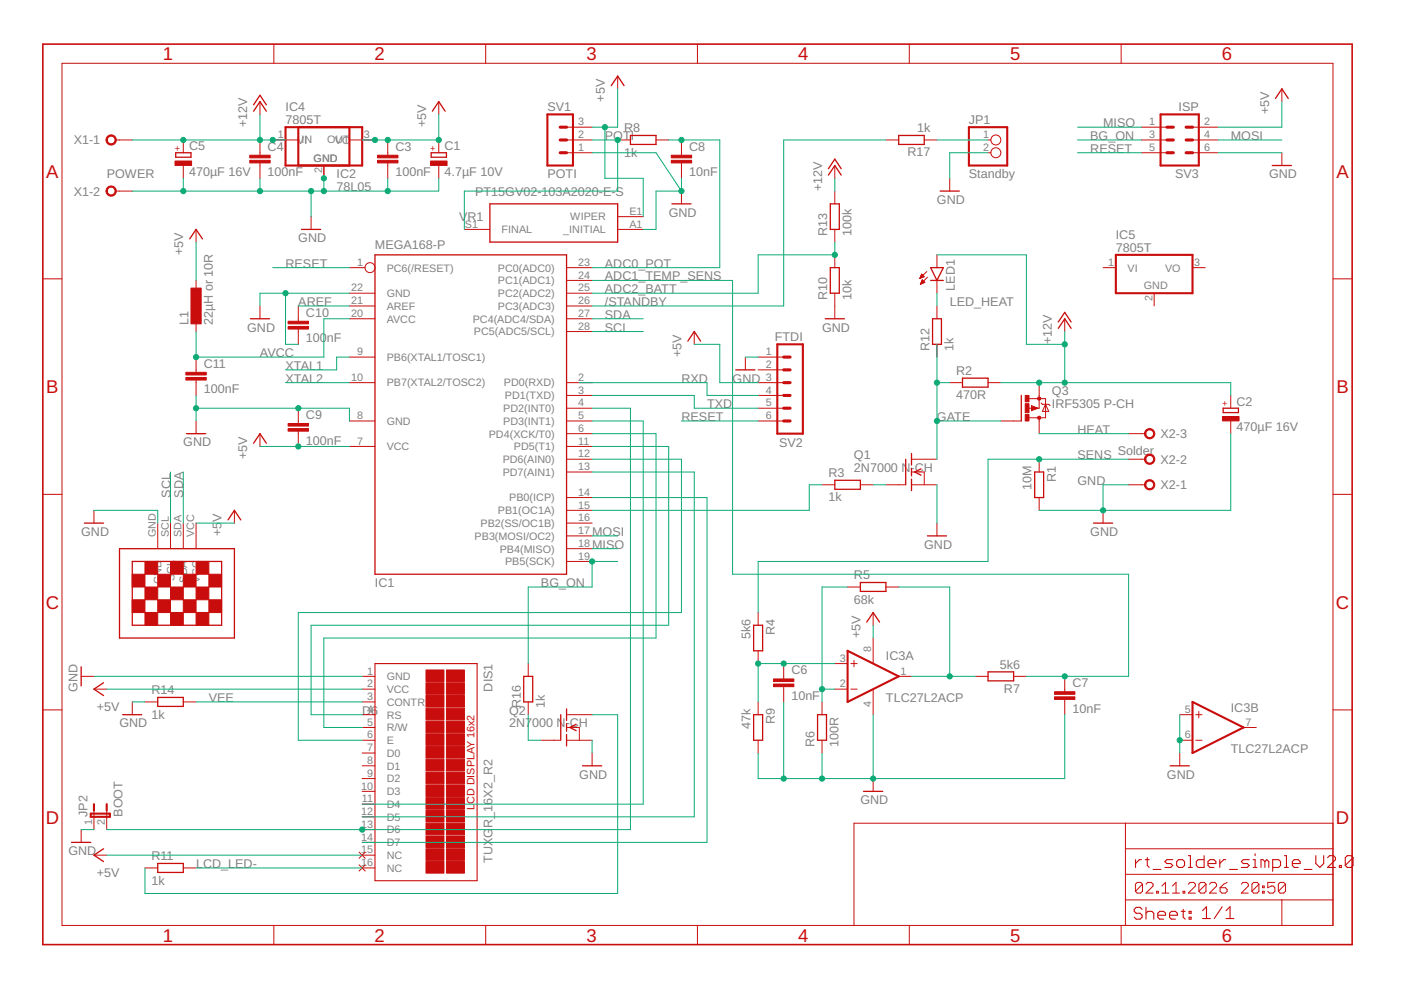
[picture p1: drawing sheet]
<svg xmlns="http://www.w3.org/2000/svg" width="297mm" height="210mm" viewBox="0 0 297 210" stroke-linecap="round" stroke-linejoin="round" font-family="sans-serif">
<g fill="none" stroke="#c90d0c" stroke-width=".28">
<path d="M129.6 18.2l1.4-2.1 1.3 2.1M37.3 32.4h3.2v.9h-3.2zM53.8 23.6l1.3-2.1 1.4 2.1M53.8 22.2l1.3-2 1.4 2M91.4 32.4h3.3v.9h-3.3zM91.7 23.6l1.3-2.1 1.4 2.1M133.7 28.7h5.4v1.9h-5.4zM175.6 37.1l1.4-2 1.4 2M175.6 35.8l1.4-2.1 1.4 2.1M190.5 28.7h5.5v1.9h-5.5zM269.7 35.1h4.1M270.4 20.9l1.4-2.1 1.3 2.1"/>
<path d="M40.2 50.7l1.4-2.1 1.3 2.1M63.9 48.6h4.1M79.5 54h40.6v67.8h-40.6zM103.9 43.2h27.1v8.1h-27.1zM142.5 43.2h4M176 43.2h1.9v5.4h-1.9zM176 56.7h1.9v5.5h-1.9zM197.3 56.7h2.7l-1.4 2.8zM197.3 59.5h2.7M199.3 40.5h4.1M53.1 67.6h4M145.8 72.3l1.4-2 1.3 2"/>
<path d="M156 78.4h4.1M175 67.6h4M197.7 67.6h1.9v5.4h-1.9zM224.4 69.6l1.3-2 1.4 2M224.4 68.3l1.3-2.1 1.4 2.1M39.5 91.9h4.1M53.8 94l1.3-2.1 1.4 2.1M192 97.4v5.4M193.3 96.2v2.4M193.3 99.3v1.6M195.3 99.4l-1.4 .7 1.4 .7M204.1 80.2h5.4v1.9h-5.4z"/>
<path d="M216.5 83.8v5.5M259.3 86.6h3.3v.9h-3.3zM17.9 110.9h4M25.3 116.3h24.4v19h-24.4zM28 119h19v13.6h-19zM48.3 110.2l1.4-2 1.4 2M177 101.8h5.4v1.9h-5.4zM193.3 101.6v2.4M196.6 113.6h4.1M219.4 100.1h1.9v5.4h-1.9zM231.8 110.9h4.1M159.8 132.6h1.9v5.4h-1.9z"/>
<path d="M182.4 123.5h5.4v1.9h-5.4zM183.8 131.9l1.3-2 1.4 2M17.2 141.4v4M21.9 144.8l-2 1.3 2 1.4M26 151.5h4.1M33.4 147.9h5.5v1.9h-5.5zM111 143.4h1.9v5.4h-1.9zM118.9 151.5v5.5M120.1 150.3v2.5M120.1 153.4v1.6M120.1 155.7v2.5M122.2 153.6l-1.4 .6 1.4 .7"/>
<path d="M159.8 151.5h1.9v5.5h-1.9zM173.3 151.5h1.9v5.5h-1.9zM209.5 142.5h5.4v1.9h-5.4zM15.2 178.6h4M21.9 180l-2 1.3 2 1.4M123.5 162.4h4.1M183.1 167.8h4.1M248.1 162.4h4.1M33.4 183.1h5.5v1.9h-5.5z"/>
</g>
<g fill="none" stroke="#c90d0c" stroke-width=".21">
<path d="M13.1 13.4h269.5v182.8h-269.5zM58.1 9.4v4M103 9.4v4M131 16.1v2.7M147.9 9.4v4M192.8 9.4v4M237.7 9.4v4M271.8 18.8v2.7M24.5 29.7h3.5M38.9 29.7v2.7M38.9 35.1v2.7M55.1 21.5v2.8"/>
<path d="M55.1 29.7v3.2M55.1 34.5v3.3M57.8 29.7h5.4M68.7 35.1v2.7M74.1 29.7h5.4M82.2 29.7v3.2M82.2 34.5v3.3M93 21.5v2.8M93 29.7v2.7M93 35.1v2.7M120.1 29.7h5.4M120.1 32.4h5.4"/>
<path d="M120.1 27h5.4M131 29.7h2.7M139.1 29.7h2.7M144.5 29.7v3.2M144.5 34.5v3.3M177 35.1v2.7M187.8 29.7h2.7M196 29.7h2.6M201.4 37.8v2.7M209.5 29.7h.6M209.5 32.4h.6M242 29.7h5.4"/>
<path d="M242 32.4h5.4M242 27h5.4M252.8 29.7h5.4M252.8 32.4h5.4M252.8 27h5.4M271.8 32.4v2.7M9.1 59.1h4M24.5 40.5h3.5M41.6 48.6v2.7M41.6 59.5v2.7M66 45.9v2.7M74.1 56.7h3.3"/>
<path d="M98.4 48.6h5.5M120.1 59.5h5.4M120.1 56.7h5.4M131 48.6h5.4M131 45.9h5.4M144.5 40.5v2.7M177 40.5v2.7M177 48.6v2.7M177 54v2.7M195 59h.2M195.1 58.8h.4M195.2 58.7h.6"/>
<path d="M195.2 58.6h.7M195.3 58.4h.4M195.3 59.9h.7M195.3 58.3h.3M195.4 58.2h.1M195.4 59.8h.6M195.4 58.1l.6 .6-1 .4zM195.4 59.6h.5M195.5 59.5h.2M195.5 59.3l.6 .6-1 .4zM195.5 59.4h.1M196.5 57.6l-1.5 1.5"/>
<path d="M196.6 58.8l-1.5 1.5M198.6 54v2.7M198.6 59.5v2.7M233.9 56.7h2.7M252.8 56.7h2.7M282.6 59.1h4.1M41.6 67.6v2.7M41.6 75.7v3.3M55.1 64.9v2.7M63.2 64.9v3.2M63.2 69.7v3.3M74.1 75.7h5.4"/>
<path d="M74.1 62.2h5.4M74.1 64.9h5.4M74.1 67.6h5.4M120.1 62.2h5.4M120.1 64.9h5.4M120.1 67.6h5.4M120.1 70.3h5.4M147.2 70.3v2.7M158 75.7v2.7M160.7 75.7h5.5M160.7 78.4h5.5M177 62.2v5.4"/>
<path d="M195.2 60.2h.2M195.2 60h.5M198.6 64.9v2.7M198.6 73v2.7M225.7 67.6v2.7M244.7 62.2v2.7M41.6 80.6v3.2M41.6 89.3v2.6M55.1 91.9v2.8M63.2 86.6v3.2M63.2 91.4v3.3M74.1 81.1h5.4"/>
<path d="M74.1 89.3h5.4M74.1 94.7h5.4M120.1 81.1h5.4M120.1 89.3h5.4M120.1 94.7h5.4M120.1 97.4h5.4M120.1 91.9h5.4M120.1 86.6h5.4M120.1 83.8h5.4M160.7 81.1h5.5M160.7 89.3h5.5M160.7 86.6h5.5"/>
<path d="M160.7 83.8h5.5M193.3 97.4h5.3M201.4 81.1h2.7M209.5 81.1h2.7M212.2 89.3h4.3M217.9 86.6h.9M218.2 84.5h3.5v4.1h-3.5M218.7 86l1.3 .6-1.3 .5zM220.3 81.1v5.5h-.3M220.3 88.6v3.3M220.3 97.4v2.7M220.7 85.4l.3 .3h1.4l.2 .3"/>
<path d="M221.7 85.7l.7 1.5h-1.4zM239.3 97.4h3.5M239.3 91.9h3.5M260.9 83.8v2.8M260.9 89.3v2.6M9.1 104.8h4M19.9 108.2v2.7M33.4 110.9v5.4M36.2 110.9v5.4M38.9 110.9v5.4M41.6 110.9v5.4M49.7 108.2v2.7"/>
<path d="M120.1 119h5.4M120.1 116.3h5.4M120.1 113.6h5.4M120.1 110.9h5.4M120.1 108.2h5.4M120.1 105.5h5.4M120.1 100.1h5.4M174.3 102.8h2.7M182.4 102.8h2.7M187.8 102.8h4.1M193.3 100.1h2.7v2.7M193.3 102.8h5.3"/>
<path d="M198.6 110.9v2.7M220.3 105.5v2.7M233.9 108.2v2.7M239.3 102.8h3.5M282.6 104.8h4.1M160.7 129.9v2.7M160.7 138v2.7M179.7 124.5h2.7M185.1 129.9v2.7M185.1 135.3v5.4M187.8 124.5h2.7M9.1 150.5h4"/>
<path d="M17.2 143.4h2.7M19.9 146.1h2.7M28 148.8v2.7M30.7 148.8h2.7M38.9 148.8h2.7M76.8 146.1h2.7M76.8 143.4h2.7M76.8 151.5h2.7M76.8 157h2.7M76.8 154.2h2.7M76.8 148.8h2.7M76.8 159.7h2.7"/>
<path d="M112 140.7v2.7M112 148.8v2.7M114.7 157h4.1M120.1 151.5h5.4M120.1 157h5.4M120.1 154.2h2.7v2.8M125.5 159.7v2.7M160.7 148.8v2.7M160.7 157v2.7M166.2 140.7v3.3M166.2 145.6v3.2M174.3 148.8v2.7"/>
<path d="M174.3 157v2.7M177 140.7h2.7M177 146.1h2.7M180.4 140.7h1.3M180.4 146.1h1.3M181.1 140v1.4M185.1 146.1v5.4M190.5 143.4h2.8M206.8 143.4h2.7M214.9 143.4h2.7M225.7 143.4v3.3M225.7 148.3v3.2"/>
<path d="M250.1 151.5h2.7M250.1 157h2.7M250.1 159.7v2.7M253.5 151.5h1.3M253.5 157h1.3M254.2 150.9v1.3M263.7 154.2h2.7M282.6 150.5h4.1M17.2 175.9v2.7M19.9 171.9v4M22.6 171.9v4M76.8 162.4h2.7"/>
<path d="M76.8 165.1h2.7M76.8 167.8h2.7M76.8 170.5h2.7M76.8 173.2h2.7M76.8 175.9h2.7M76.8 178.6h2.7M185.1 165.1v2.7M238.6 174.5v21.7M238.6 180h44M282.6 174.5h-101.5v21.7M19.9 181.3h2.7M30.7 184h2.7"/>
<path d="M38.9 184h2.7M58.1 196.2v4.1M76.1 180.7l1.3 1.3M76.1 183.4l1.3 1.3M76.8 181.3h2.7M76.8 184h2.7M77.4 180.7l-1.3 1.3M77.4 183.4l-1.3 1.3M103 196.2v4.1M147.9 196.2v4.1M192.8 196.2v4.1M237.7 196.2v4.1"/>
<path d="M238.6 190.8h44M238.6 185.4h44M242.2 187.5l-.3-.4h-.8l-.4 .4v1.5M242.2 187.5v1.5l-.3 .4h-.8l-.4-.4M242.2 187.5l-1.5 1.5M243 187.5l.4-.4h.7l.4 .4v.4l-1.5 1.5h1.5M245.2 189h.4v.4h-.4zM246.3 189.4h1.5M246.3 187.9l.8-.8v2.3M248.6 189.4h1.5M248.6 187.9l.7-.8v2.3M250.8 189h.4v.4h-.4z"/>
<path d="M251.9 187.5l.4-.4h.8l.3 .4v.4l-1.5 1.5h1.5M255.7 187.5l-.4-.4h-.7l-.4 .4v1.5M255.7 187.5v1.5l-.4 .4h-.7l-.4-.4M255.7 187.5l-1.5 1.5M256.4 187.5l.4-.4h.8l.3 .4v.4l-1.5 1.5h1.5M258.7 188.2h1.1l.4 .4v.4l-.4 .4h-.7l-.4-.4zM260.2 187.1l-.8 .4-.7 .7M263.2 187.5l.3-.4h.8l.4 .4v.4l-1.5 1.5h1.5M266.9 187.5l-.3-.4h-.8l-.4 .4v1.5M266.9 187.5v1.5l-.3 .4h-.8l-.4-.4M266.9 187.5l-1.5 1.5M267.7 189h.3v.4h-.3z"/>
<path d="M267.7 187.9h.3v.3h-.3zM270.3 187.1h-1.5v1.1l.7-.3h.4l.4 .3v.8l-.4 .4h-.7l-.4-.4M271.8 190.8v5.4M272.5 187.5l-.3-.4h-.8l-.4 .4v1.5M272.5 187.5v1.5l-.3 .4h-.8l-.4-.4M272.5 187.5l-1.5 1.5"/>
<circle cx="211.1" cy="29.7" r="1.06"/>
<circle cx="211.1" cy="32.4" r="1.06"/>
<circle cx="78.4" cy="56.7" r="1.06"/>
</g>
<g fill="none" stroke="#c90d0c" stroke-width=".44">
<path d="M60.5 27h16.3v8.1h-16.3zM63.2 27v8.1M74.1 27v8.1M116.1 24.3h5.4v10.8h-5.4zM205.4 27h8.2v8.1h-8.2zM246.1 24.3h8.1v10.8h-8.1zM236.6 54h16.2v8.2h-16.2zM164.8 73h5.4v18.9h-5.4zM179.7 138l10.8 5.4-10.8 5.4zM252.8 148.8l10.9 5.4-10.9 5.5zM19.2 172.5h4.1v.7h-4.1zM19.9 170.5v1.4"/>
<path d="M22.6 170.5v1.4"/>
</g>
<g fill="#c90d0c" stroke="#c90d0c" stroke-width=".21">
<path d="M259.2 88.3h3.5v.9h-3.5z"/>
<path d="M80.1 34h4.3v.5h-4.3z"/>
<path d="M80.1 32.9h4.3v.6h-4.3z"/>
<path d="M53 34h4.3v.5h-4.3z"/>
<path d="M53 32.9h4.3v.6h-4.3z"/>
<path d="M37.1 34.1h3.5v1h-3.5z"/>
<path d="M164 145h4.3v.6h-4.3z"/>
<path d="M164 144h4.3v.5h-4.3z"/>
<path d="M223.6 147.7h4.3v.6h-4.3z"/>
<path d="M223.6 146.7h4.3v.5h-4.3z"/>
<path d="M142.3 34h4.3v.5h-4.3z"/>
<path d="M142.3 32.9h4.3v.6h-4.3z"/>
<path d="M61.1 90.9h4.3v.5h-4.3z"/>
<path d="M61.1 89.8h4.3v.5h-4.3z"/>
<path d="M61.1 69.2h4.3v.6h-4.3z"/>
<path d="M61.1 68.1h4.3v.6h-4.3z"/>
<path d="M39.4 80h4.3v.6h-4.3z"/>
<path d="M39.4 79h4.3v.5h-4.3z"/>
<path d="M217.4 83.8h.8v1.4h-.8z"/>
<path d="M217.4 87.9h.8v1.4h-.8z"/>
<path d="M217.4 85.6h.8v1.9h-.8z"/>
<path d="M91.3 34.1h3.5v1h-3.5z"/>
<path d="M40.5 61.1h2.2v7.6h-2.2z"/>
<path d="M94.7 142h3.8v2.5h-3.8z"/>
<path d="M90.3 142h3.8v2.5h-3.8z"/>
<path d="M94.7 144.8h3.8v2.4h-3.8z"/>
<path d="M90.3 144.8h3.8v2.4h-3.8z"/>
<path d="M94.7 147.5h3.8v2.4h-3.8z"/>
<path d="M90.3 147.5h3.8v2.4h-3.8z"/>
<path d="M94.7 150.2h3.8v2.4h-3.8z"/>
<path d="M90.3 150.2h3.8v2.4h-3.8z"/>
<path d="M94.7 152.9h3.8v2.4h-3.8z"/>
<path d="M90.3 152.9h3.8v2.4h-3.8z"/>
<path d="M94.7 155.6h3.8v2.4h-3.8z"/>
<path d="M90.3 155.6h3.8v2.4h-3.8z"/>
<path d="M94.7 158.3h3.8v2.4h-3.8z"/>
<path d="M90.3 158.3h3.8v2.4h-3.8z"/>
<path d="M94.7 161h3.8v2.4h-3.8z"/>
<path d="M90.3 161h3.8v2.4h-3.8z"/>
<path d="M94.7 163.7h3.8v2.5h-3.8z"/>
<path d="M90.3 163.7h3.8v2.5h-3.8z"/>
<path d="M94.7 166.4h3.8v2.5h-3.8z"/>
<path d="M90.3 166.4h3.8v2.5h-3.8z"/>
<path d="M94.7 169.1h3.8v2.5h-3.8z"/>
<path d="M90.3 169.1h3.8v2.5h-3.8z"/>
<path d="M94.7 171.8h3.8v2.5h-3.8z"/>
<path d="M90.3 171.8h3.8v2.5h-3.8z"/>
<path d="M94.7 174.5h3.8v2.5h-3.8z"/>
<path d="M90.3 174.5h3.8v2.5h-3.8z"/>
<path d="M94.7 177.2h3.8v2.5h-3.8z"/>
<path d="M90.3 177.2h3.8v2.5h-3.8z"/>
<path d="M94.7 180h3.8v2.4h-3.8z"/>
<path d="M90.3 180h3.8v2.4h-3.8z"/>
<path d="M94.7 182.7h3.8v2.4h-3.8z"/>
<path d="M90.3 182.7h3.8v2.4h-3.8z"/>
<path d="M38.9 127.2h2.7v2.7h-2.7z"/>
<path d="M41.6 124.5h2.7v2.7h-2.7z"/>
<path d="M44.3 121.8h2.7v2.7h-2.7z"/>
<path d="M36.2 129.9h2.7v2.7h-2.7z"/>
<path d="M38.9 121.8h2.7v2.7h-2.7z"/>
<path d="M33.4 121.8h2.8v2.7h-2.8z"/>
<path d="M28 121.8h2.7v2.7h-2.7z"/>
<path d="M30.7 124.5h2.7v2.7h-2.7z"/>
<path d="M36.2 124.5h2.7v2.7h-2.7z"/>
<path d="M28 127.2h2.7v2.7h-2.7z"/>
<path d="M33.4 127.2h2.8v2.7h-2.8z"/>
<path d="M44.3 127.2h2.7v2.7h-2.7z"/>
<path d="M30.7 129.9h2.7v2.7h-2.7z"/>
<path d="M41.6 129.9h2.7v2.7h-2.7z"/>
<path d="M30.7 119h2.7v2.8h-2.7z"/>
<path d="M36.2 119h2.7v2.8h-2.7z"/>
<path d="M41.6 119h2.7v2.8h-2.7z"/>
</g>
<g fill="#c90d0c" stroke="#c90d0c" stroke-width=".21">
<path d="M22.9 28.9a1.09 1.09 0 0 1 1.6 .3 1.09 1.09 0 0 1-.7 1.5 1.09 1.09 0 0 1-1.3-1h.3a.83 .83 0 0 1 1.2-.7 .83 .83 0 0 1 .1 1.4 .83 .83 0 0 1-1.3-.5v-.2h-.3z" fill-rule="evenodd"/>
<path d="M22.9 39.7a1.09 1.09 0 0 1 1.6 .3 1.09 1.09 0 0 1-.7 1.6 1.09 1.09 0 0 1-1.3-1.1h.3a.83 .83 0 0 1 1.2-.7 .83 .83 0 0 1 .1 1.4 .83 .83 0 0 1-1.3-.5v-.2h-.3z" fill-rule="evenodd"/>
<path d="M243 102a1.09 1.09 0 0 1 1.7 .3 1.09 1.09 0 0 1-.7 1.6 1.09 1.09 0 0 1-1.3-1.1h.2a.82 .82 0 0 1 1.2-.8 .82 .82 0 0 1 .2 1.4 .82 .82 0 0 1-1.3-.4l-.1-.2h-.2z" fill-rule="evenodd"/>
<path d="M243 96.5a1.09 1.09 0 0 1 1.7 .4 1.09 1.09 0 0 1-.7 1.5 1.09 1.09 0 0 1-1.3-1h.2a.82 .82 0 0 1 1.2-.8 .82 .82 0 0 1 .2 1.3 .82 .82 0 0 1-1.3-.3l-.1-.2h-.2z" fill-rule="evenodd"/>
<path d="M243 91.1a1.09 1.09 0 0 1 1.7 .4 1.09 1.09 0 0 1-.7 1.5 1.09 1.09 0 0 1-1.3-1.1h.2a.82 .82 0 0 1 1.2-.7 .82 .82 0 0 1 .2 1.3 .82 .82 0 0 1-1.3-.3l-.1-.3h-.2z" fill-rule="evenodd"/>
<circle cx="220.3" cy="88.6" r=".35"/>
<circle cx="220.3" cy="84.5" r=".35"/>
</g>
<g fill="none" stroke="#c90d0c" stroke-width=".66">
<path d="M118.8 27h1.3M118.8 29.7h1.3M118.8 32.4h1.3M247.4 27h1.4M247.4 29.7h1.4M247.4 32.4h1.4M251.5 27h1.3M251.5 29.7h1.3M251.5 32.4h1.3M166.2 78.4h1.3M166.2 75.7h1.3M166.2 81.1h1.3"/>
<path d="M166.2 86.6h1.3M166.2 83.8h1.3M166.2 89.3h1.3"/>
</g>
<path d="M9.1 9.4h277.6v190.9h-277.6zM218.8 86.3l1 .3-1 .2v-.2h.3" fill="none" stroke="#c90d0c" stroke-width=".34"/>
<g fill="none" stroke="#c90d0c" stroke-width=".23">
<path d="M79.5 140.7h21.7v46h-21.7zM240.7 182.3v1.6M242 182.3h-.4l-.9 .8M242.1 192.8l-.4-.4h-.8l-.4 .4v.4l.4 .4h.8l.4 .5v.4l-.4 .4h-.8l-.4-.4M242.8 182.3h.8M243 192.4v2.5M243 193.6l.4-.4h.8l.4 .4v1.3M243.2 181.8v1.7l.4 .4M244.5 184.3h1.6M245.5 194.1h1.6v-.5l-.4-.4h-.8l-.4 .4v.9l.4 .4h.8M248 194.1h1.6v-.5l-.4-.4h-.8l-.4 .4v.9l.4 .4h.8M248.6 182.3h-1.2l-.4 .4 .4 .4h.8l.4 .4-.4 .4h-1.2"/>
<path d="M249.5 182.7l.4-.4h.8l.4 .4v.8l-.4 .4h-.8l-.4-.4zM250.4 193.2h.9M250.9 192.8v1.7l.4 .4M252 183.9h.8M252 181.4h.4v2.5M252.1 193.2h.4v.4h-.4zM252.1 194.5h.4v.4h-.4zM255 193.1l.8-.8v2.5M255 194.8h1.6M255.3 181.4v2.5h-1.3l-.4-.4v-.8l.4-.4h1.3M256.1 183.1h1.7v-.4l-.4-.4h-.9l-.4 .4v.8l.4 .4h.9M258.6 182.3v1.6"/>
<path d="M259.1 192.3l-1.6 2.5M259.9 182.3h-.5l-.8 .8M259.9 194.8h1.7M259.9 193.1l.9-.8v2.5M260.7 184.3h1.7M264.9 182.3h-1.3l-.4 .4 .4 .4h.8l.5 .4-.5 .4h-1.2M265.7 182.3h.4v1.6M265.7 183.9h.8M266.1 181v.4M268.2 182.7l-.4-.4h-.4v1.6M268.2 182.7v1.2M268.2 182.7l.4-.4 .4 .4v1.2"/>
<path d="M269.8 183.9h1.3l.4-.4v-.8l-.4-.4h-1.3v2.4M272.3 183.9h.9M272.3 181.4h.5v2.5M274 183.1h1.7v-.4l-.4-.4h-.9l-.4 .4v.8l.4 .4h.9M276.5 184.3h1.7M279 181.4v1.7l.8 .8 .8-.8v-1.7M281.5 181.8l.4-.4h.8l.4 .4v.5l-1.6 1.6h1.6M284 183.5h.4v.4h-.4zM286.9 181.8v1.7l-.4 .4h-.9l-.4-.4M286.9 181.8l-.4-.4h-.9l-.4 .4v1.7M286.9 181.8l-1.7 1.7"/>
</g>
<g fill="none" stroke="#0dab76" stroke-width=".21">
<path d="M131 18.8v8.2h-5.5M28 29.7h32.5M38.9 37.8v2.7M55.1 24.3v5.4M55.1 37.8v2.7M68.7 37.8v2.7M82.2 37.8v2.7M93 24.3v5.4h-16.2M93 37.8v2.7h-65M125.5 29.7h5.5v10.8h-32.6v8.1M125.5 32.4h13.6l5.4 8.1M128.2 27v10.8h8.2v8.1"/>
<path d="M141.8 29.7h10.8v27h-27.1M144.5 37.8v2.7M177 37.8v2.7M187.8 29.7h-21.6v35.2h-40.7M198.6 29.7h10.9M209.5 32.4h-8.1v5.4M228.5 29.7h13.5M228.5 32.4h13.5M228.5 27h13.5M258.2 29.7h13.6M258.2 32.4h13.6M271.8 21.5v5.5h-13.6"/>
<path d="M41.6 51.3v8.2M57.8 56.7h16.3M66 40.5v5.4M125.5 59.5h29.8v62.3h84v21.6h-21.7M144.5 40.5h-5.4v8.1h-2.7M177 51.3v2.7h-16.3v8.2h-35.2M198.6 54h19v19h8.1M60.5 62.2v10.8h2.7M63.2 64.9h10.9M74.1 62.2h-19v2.7M74.1 67.6h-5.4v8.1h-27.1v-5.4M74.1 75.7h-2.7v2.7h-10.9"/>
<path d="M125.5 67.6h10.9M125.5 70.3h10.9M147.2 73h5.4v8.1h8.1M158 75.7h2.7M198.6 62.2v2.7M198.6 73v24.4M225.7 70.3v10.8M41.6 86.6h32.5v2.7M41.6 83.8v5.5M55.1 94.7h19M60.5 81.1h13.6M122.8 81.1h27.1v2.7h10.8"/>
<path d="M125.5 94.7h16.3v37.9h-75.8v18.9h10.8M125.5 91.9h13.6v43.4h-70.4v18.9h8.1M125.5 97.4h19v32.5h-81.3v27.1h13.6M125.5 86.6h8.2v89.3h-111.1M125.5 83.8h21.7v2.8h13.5M125.5 89.3h10.9v81.2h-59.6M144.5 89.3h16.2M198.6 81.1h2.8M198.6 89.3h13.6M212.2 81.1h48.7v2.7M220.3 91.9h19M239.3 97.4h-29.8v21.6h-48.8v10.9"/>
<path d="M260.9 91.9v16.3h-40.6M19.9 108.2h13.5v2.7M36.2 100.1v10.8M38.9 100.1v10.8M41.6 110.9h8.1M125.5 105.5h24.4v73.1h-73.1M125.5 100.1h21.7v73.1h-70.4M125.5 116.3h5.5M125.5 113.6h5.5M131 119h-5.5v5.5h-13.5v16.2M174.3 102.8h-2.7v5.4h-46.1M185.1 102.8h2.7"/>
<path d="M198.6 102.8v8.1M239.3 102.8h-5.4v5.4M179.7 124.5h-5.4v24.3M185.1 132.6v2.7M190.5 124.5h10.9v18.9M19.9 143.4h56.9M22.6 146.1h54.2M28 148.8h2.7M41.6 148.8h35.2M112 151.5v5.5h2.7M125.5 157v2.7M125.5 151.5h5.5v37.9h-100.3v-5.4"/>
<path d="M166.2 148.8v16.3M174.3 159.7v5.4M174.3 146.1h2.7M177 140.7h-16.3v8.1M185.1 151.5v13.6M193.3 143.4h13.5M225.7 151.5v13.6h-65v-5.4M250.1 151.5v8.2M17.2 175.9h2.7M22.6 181.3h54.2M41.6 184h35.2"/>
</g>
<g fill="#0dab76" stroke="#0dab76" stroke-width=".21">
<circle cx="55.1" cy="29.7" r=".55"/>
<circle cx="38.9" cy="29.7" r=".55"/>
<circle cx="57.8" cy="29.7" r=".55"/>
<circle cx="225.7" cy="81.1" r=".55"/>
<circle cx="225.7" cy="73" r=".55"/>
<circle cx="220.3" cy="81.1" r=".55"/>
<circle cx="66" cy="40.5" r=".55"/>
<circle cx="38.9" cy="40.5" r=".55"/>
<circle cx="55.1" cy="40.5" r=".55"/>
<circle cx="68.7" cy="40.5" r=".55"/>
<circle cx="82.2" cy="40.5" r=".55"/>
<circle cx="68.7" cy="37.8" r=".55"/>
<circle cx="233.9" cy="108.2" r=".55"/>
<circle cx="185.1" cy="165.1" r=".55"/>
<circle cx="174.3" cy="165.1" r=".55"/>
<circle cx="166.2" cy="165.1" r=".55"/>
<circle cx="144.5" cy="40.5" r=".55"/>
<circle cx="60.5" cy="62.2" r=".55"/>
<circle cx="63.2" cy="86.6" r=".55"/>
<circle cx="41.6" cy="86.6" r=".55"/>
<circle cx="250.1" cy="157" r=".55"/>
<circle cx="82.2" cy="29.7" r=".55"/>
<circle cx="93" cy="29.7" r=".55"/>
<circle cx="79.5" cy="29.7" r=".55"/>
<circle cx="128.2" cy="27" r=".55"/>
<circle cx="63.2" cy="94.7" r=".55"/>
<circle cx="220.3" cy="97.4" r=".55"/>
<circle cx="198.6" cy="89.3" r=".55"/>
<circle cx="198.6" cy="81.1" r=".55"/>
<circle cx="166.2" cy="140.7" r=".55"/>
<circle cx="160.7" cy="140.7" r=".55"/>
<circle cx="174.3" cy="146.1" r=".55"/>
<circle cx="201.4" cy="143.4" r=".55"/>
<circle cx="225.7" cy="143.4" r=".55"/>
<circle cx="131" cy="29.7" r=".55"/>
<circle cx="144.5" cy="29.7" r=".55"/>
<circle cx="41.6" cy="75.7" r=".55"/>
<circle cx="76.8" cy="175.9" r=".55"/>
<circle cx="177" cy="54" r=".55"/>
<circle cx="125.5" cy="119" r=".55"/>
</g>
<g font-size="3.9" fill="#c90d0c">
<text x="34.5" y="12.8">1</text>
<text x="79.4" y="12.8">2</text>
<text x="124.3" y="12.8">3</text>
<text x="169.3" y="12.8">4</text>
<text x="214.2" y="12.8">5</text>
<text x="259.1" y="12.8">6</text>
<text x="9.8" y="37.7">A</text>
<text x="283.4" y="37.7">A</text>
<text x="9.8" y="83.3">B</text>
<text x="283.4" y="83.3">B</text>
<text x="9.7" y="129">C</text>
<text x="283.2" y="129">C</text>
<text x="9.7" y="174.7">D</text>
<text x="283.2" y="174.7">D</text>
<text x="34.5" y="199.6">1</text>
<text x="79.4" y="199.6">2</text>
<text x="124.3" y="199.6">3</text>
<text x="169.3" y="199.6">4</text>
<text x="214.2" y="199.6">5</text>
<text x="259.1" y="199.6">6</text>
</g>
<g font-size="2.7" fill="#808080">
<text x="60.5" y="23.6">IC4</text>
<text x="116.1" y="23.4">SV1</text>
<text x="128.2" y="21.6" transform="rotate(-90 128.2 21.6)">+5V</text>
<text x="249.9" y="23.5">ISP</text>
<text x="52.4" y="27" transform="rotate(-90 52.4 27)">+12V</text>
<text x="60.5" y="26.3">7805T</text>
<text x="90.3" y="27" transform="rotate(-90 90.3 27)">+5V</text>
<text x="128.2" y="29.7">POTI</text>
<text x="132.3" y="28.1">R8</text>
<text x="194.5" y="28.1">1k</text>
<text x="205.4" y="26.3">JP1</text>
<text x="231.2" y="29.7">BG_ON</text>
<text x="233.9" y="27">MISO</text>
<text x="261" y="29.7">MOSI</text>
<text x="269.1" y="24.3" transform="rotate(-90 269.1 24.3)">+5V</text>
<text x="15.6" y="30.6">X1-1</text>
<text x="40.1" y="31.9">C5</text>
<text x="56.7" y="32">C4</text>
<text x="83.8" y="32">C3</text>
<text x="94.3" y="31.9">C1</text>
<text x="132.3" y="33.2">1k</text>
<text x="146.1" y="32">C8</text>
<text x="192.4" y="33.2">R17</text>
<text x="231.2" y="32.4">RESET</text>
<text x="15.6" y="41.5">X1-2</text>
<text x="22.6" y="37.8">POWER</text>
<text x="40.1" y="37.3">470µF 16V</text>
<text x="56.7" y="37.4">100nF</text>
<text x="71.4" y="40.5">78L05</text>
<text x="71.4" y="37.8">IC2</text>
<text x="83.8" y="37.4">100nF</text>
<text x="94.3" y="37.3">4.7µF 10V</text>
<text x="100.7" y="41.5">PT15GV02-103A2020-E-S</text>
<text x="116.1" y="37.8">POTI</text>
<text x="146.1" y="37.4">10nF</text>
<text x="174.3" y="40.5" transform="rotate(-90 174.3 40.5)">+12V</text>
<text x="205.4" y="37.8">Standby</text>
<text x="249.1" y="37.8">SV3</text>
<text x="269.1" y="37.8">GND</text>
<text x="97.3" y="46.9">V</text>
<text x="99.1" y="46.9">R1</text>
<text x="141.8" y="45.9">GND</text>
<text x="198.7" y="43.2">GND</text>
<text x="63.2" y="51.3">GND</text>
<text x="79.5" y="52.7">MEGA168-P</text>
<text x="175.4" y="50" transform="rotate(-90 175.4 50)">R13</text>
<text x="180.5" y="50" transform="rotate(-90 180.5 50)">100k</text>
<text x="236.6" y="53.4">7805T</text>
<text x="236.6" y="50.7">IC5</text>
<text x="38.9" y="54" transform="rotate(-90 38.9 54)">+5V</text>
<text x="60.5" y="56.8">RESET</text>
<text x="128.2" y="59.5">ADC1_TEMP_SENS</text>
<text x="128.2" y="56.8">ADC0_POT</text>
<text x="63.2" y="64.9">AREF</text>
<text x="128.2" y="62.2">ADC2_BATT</text>
<text x="128.2" y="64.9">/STANDBY</text>
<text x="175.4" y="63.5" transform="rotate(-90 175.4 63.5)">R10</text>
<text x="180.5" y="63.5" transform="rotate(-90 180.5 63.5)">10k</text>
<text x="201.4" y="64.9">LED_HEAT</text>
<text x="202.5" y="61.6" transform="rotate(-90 202.5 61.6)">LED1</text>
<text x="40" y="68.9" transform="rotate(-90 40 68.9)">L1</text>
<text x="45.1" y="68.9" transform="rotate(-90 45.1 68.9)">22µH or 10R</text>
<text x="52.4" y="70.3">GND</text>
<text x="64.9" y="67.2">C10</text>
<text x="128.2" y="67.6">SDA</text>
<text x="128.2" y="70.3">SCL</text>
<text x="174.3" y="70.3">GND</text>
<text x="55.1" y="75.7">AVCC</text>
<text x="64.9" y="72.6">100</text>
<text x="69.3" y="72.6">nF</text>
<text x="144.5" y="75.7" transform="rotate(-90 144.5 75.7)">+5V</text>
<text x="164.3" y="72.2">FTDI</text>
<text x="197.1" y="74.4" transform="rotate(-90 197.1 74.4)">R12</text>
<text x="202.2" y="74.4" transform="rotate(-90 202.2 74.4)">1k</text>
<text x="223" y="73" transform="rotate(-90 223 73)">+12V</text>
<text x="43.2" y="83.4">100nF</text>
<text x="43.2" y="78">C11</text>
<text x="60.5" y="78.4">XTAL1</text>
<text x="60.5" y="81.1">XTAL2</text>
<text x="144.5" y="81.1">RXD</text>
<text x="155.3" y="81.1">GND</text>
<text x="202.7" y="79.5">R2</text>
<text x="223" y="83.8">Q3</text>
<text x="64.9" y="88.8">C9</text>
<text x="144.5" y="89.2">RESET</text>
<text x="149.9" y="86.5">TXD</text>
<text x="198.7" y="89.2">GATE</text>
<text x="202.7" y="84.6">470R</text>
<text x="223" y="86.5">IRF5305 P-CH</text>
<text x="262.2" y="86">C2</text>
<text x="38.9" y="94.7">GND</text>
<text x="64.9" y="94.3">100nF</text>
<text x="165.2" y="94.7">SV2</text>
<text x="228.5" y="92">HEAT</text>
<text x="246.1" y="92.9">X2-3</text>
<text x="262.2" y="91.4">470µF 16V</text>
<text x="52.4" y="97.4" transform="rotate(-90 52.4 97.4)">+5V</text>
<text x="175.6" y="101.2">R3</text>
<text x="181.1" y="100.1">2N7000 N-CH</text>
<text x="181.1" y="97.4">Q1</text>
<text x="228.5" y="97.4">SENS</text>
<text x="237" y="96.6">Solder</text>
<text x="246.1" y="98.3">X2-2</text>
<text x="36.2" y="105.5" transform="rotate(-90 36.2 105.5)">SCL</text>
<text x="38.9" y="105.5" transform="rotate(-90 38.9 105.5)">SDA</text>
<text x="175.6" y="106.3">1k</text>
<text x="218.7" y="103.9" transform="rotate(-90 218.7 103.9)">10M</text>
<text x="223.8" y="102.1" transform="rotate(-90 223.8 102.1)">R1</text>
<text x="228.5" y="102.8">GND</text>
<text x="246.1" y="103.7">X2-1</text>
<text x="17.2" y="113.6">GND</text>
<text x="47" y="113.6" transform="rotate(-90 47 113.6)">+5</text>
<text x="47" y="110.6" transform="rotate(-90 47 110.6)">V</text>
<text x="125.5" y="113.6">MOSI</text>
<text x="231.2" y="113.6">GND</text>
<text x="125.5" y="116.3">MISO</text>
<text x="196" y="116.3">GND</text>
<text x="79.5" y="124.5">IC1</text>
<text x="114.7" y="124.5">BG_ON</text>
<text x="181.1" y="122.9">R5</text>
<text x="181.1" y="128">68k</text>
<text x="159.1" y="135.5" transform="rotate(-90 159.1 135.5)">5k6</text>
<text x="164.2" y="134.6" transform="rotate(-90 164.2 134.6)">R4</text>
<text x="182.4" y="135.3" transform="rotate(-90 182.4 135.3)">+5V</text>
<text x="167.8" y="143">C6</text>
<text x="187.8" y="140">IC3A</text>
<text x="212" y="141.8">5k6</text>
<text x="16.4" y="146.6" transform="rotate(-90 16.4 146.6)">GND</text>
<text x="32.1" y="147.2">R14</text>
<text x="44.3" y="148.8">VEE</text>
<text x="104.4" y="146.6" transform="rotate(-90 104.4 146.6)">DIS1</text>
<text x="167.8" y="148.4">10nF</text>
<text x="187.8" y="148.8">TLC27L2ACP</text>
<text x="212.9" y="146.9">R7</text>
<text x="227.4" y="145.7">C7</text>
<text x="20.5" y="150.7">+5V</text>
<text x="25.3" y="154.2">GND</text>
<text x="32.1" y="152.3">1k</text>
<text x="76.8" y="151.5">D6</text>
<text x="107.9" y="154.2">2N7000 N-CH</text>
<text x="107.9" y="151.5">Q2</text>
<text x="110.4" y="150.2" transform="rotate(-90 110.4 150.2)">R16</text>
<text x="115.5" y="150.2" transform="rotate(-90 115.5 150.2)">1k</text>
<text x="159.1" y="154.5" transform="rotate(-90 159.1 154.5)">47k</text>
<text x="164.2" y="153.6" transform="rotate(-90 164.2 153.6)">R9</text>
<text x="227.4" y="151.1">10nF</text>
<text x="261" y="150.9">IC3B</text>
<text x="172.7" y="158.3" transform="rotate(-90 172.7 158.3)">R6</text>
<text x="177.8" y="158.3" transform="rotate(-90 177.8 158.3)">100R</text>
<text x="261" y="159.7">TLC27L2ACP</text>
<text x="122.8" y="165.1">GND</text>
<text x="247.4" y="165.1">GND</text>
<text x="18.6" y="173.2" transform="rotate(-90 18.6 173.2)">JP2</text>
<text x="26" y="173.2" transform="rotate(-90 26 173.2)">BOOT</text>
<text x="182.4" y="170.5">GND</text>
<text x="104.4" y="175.5" transform="rotate(-90 104.4 175.5)">R_16X2_R2</text>
<text x="14.5" y="181.3">GND</text>
<text x="20.5" y="185.9">+5V</text>
<text x="32.1" y="182.4">R11</text>
<text x="41.6" y="184">LCD_LED-</text>
<text x="104.4" y="183" transform="rotate(-90 104.4 183)">TUXG</text>
<text x="32.1" y="187.5">1k</text>
</g>
<g font-size="2.3" fill="#808080">
<text x="58.9" y="29.3">1</text>
<text x="77.2" y="29.3">3</text>
<text x="122.6" y="29.3">2</text>
<text x="122.6" y="26.6">3</text>
<text x="208.4" y="29.3">1</text>
<text x="243.6" y="26.6">1</text>
<text x="243.6" y="29.3">3</text>
<text x="255.3" y="26.6">2</text>
<text x="255.3" y="29.3">4</text>
<text x="63" y="30.5">VIIN</text>
<text x="66.5" y="34.3">GND</text>
<text x="69.3" y="30.4">OVO</text>
<text x="71.1" y="30.4">UT</text>
<text x="122.6" y="32">1</text>
<text x="208.4" y="32">2</text>
<text x="243.6" y="32">5</text>
<text x="255.3" y="32">6</text>
<text x="68.3" y="36.7" transform="rotate(-90 68.3 36.7)">2</text>
<text x="120.9" y="46.7">WIPER</text>
<text x="133.4" y="45.5">E1</text>
<text x="98.6" y="48.3">S1</text>
<text x="106.4" y="49.4">FINAL</text>
<text x="119.4" y="49.4">_INITIAL</text>
<text x="133.4" y="48.3">A1</text>
<text x="75.7" y="56.4">1</text>
<text x="82" y="57.6">PC6(/RESET)</text>
<text x="105.6" y="57.6">PC0(ADC0)</text>
<text x="122.6" y="59.1">24</text>
<text x="122.6" y="56.4">23</text>
<text x="234.9" y="56.4">1</text>
<text x="239.1" y="57.6">VI</text>
<text x="247" y="57.6">VO</text>
<text x="253.2" y="56.4">3</text>
<text x="74.5" y="61.8">22</text>
<text x="74.5" y="64.5">21</text>
<text x="82" y="63">GND</text>
<text x="82" y="65.7">AREF</text>
<text x="105.6" y="65.7">PC3(ADC3)</text>
<text x="105.6" y="63">PC2(ADC2)</text>
<text x="105.6" y="60.3">PC1(ADC1)</text>
<text x="122.6" y="64.5">26</text>
<text x="122.6" y="61.8">25</text>
<text x="242.5" y="61.4">GND</text>
<text x="244.3" y="63.8" transform="rotate(-90 244.3 63.8)">2</text>
<text x="74.5" y="67.2">20</text>
<text x="82" y="68.4">AVCC</text>
<text x="100.2" y="68.4">PC4(ADC4/SDA)</text>
<text x="100.5" y="71.1">PC5(ADC5/SCL)</text>
<text x="122.6" y="69.9">28</text>
<text x="122.6" y="67.2">27</text>
<text x="75.7" y="75.3">9</text>
<text x="82" y="76.5">PB6(XTAL1/TOSC1)</text>
<text x="162.4" y="75.3">1</text>
<text x="74.5" y="80.7">10</text>
<text x="82" y="81.9">PB7(XTAL2/TOSC2)</text>
<text x="106.8" y="81.9">PD0(RXD)</text>
<text x="122.6" y="83.5">3</text>
<text x="122.6" y="80.7">2</text>
<text x="162.4" y="78">2</text>
<text x="162.4" y="80.7">3</text>
<text x="162.4" y="83.5">4</text>
<text x="75.7" y="88.9">8</text>
<text x="106.7" y="87.4">PD2(INT0)</text>
<text x="107.1" y="84.7">PD1(TXD)</text>
<text x="122.6" y="88.9">5</text>
<text x="122.6" y="86.2">4</text>
<text x="162.4" y="86.2">5</text>
<text x="162.4" y="88.9">6</text>
<text x="75.7" y="94.3">7</text>
<text x="82" y="90.1">GND</text>
<text x="82" y="95.5">VCC</text>
<text x="103.6" y="92.8">PD4(XCK/T0)</text>
<text x="106.7" y="90.1">PD3(INT1)</text>
<text x="109" y="95.5">PD5(T1)</text>
<text x="122.6" y="94.3">11</text>
<text x="122.6" y="91.6">6</text>
<text x="106.6" y="100.9">PD7(AIN1)</text>
<text x="106.6" y="98.2">PD6(AIN0)</text>
<text x="122.6" y="99.7">13</text>
<text x="122.6" y="97">12</text>
<text x="108" y="106.3">PB0(ICP)</text>
<text x="122.6" y="107.8">15</text>
<text x="122.6" y="105.1">14</text>
<text x="33.1" y="113.8" transform="rotate(-90 33.1 113.8)">GND</text>
<text x="35.8" y="113.8" transform="rotate(-90 35.8 113.8)">SCL</text>
<text x="38.5" y="113.8" transform="rotate(-90 38.5 113.8)">SDA</text>
<text x="41.2" y="113.8" transform="rotate(-90 41.2 113.8)">VCC</text>
<text x="101.9" y="111.7">PB2(SS/OC1B)</text>
<text x="105.6" y="109">PB1(OC1A)</text>
<text x="122.6" y="113.2">17</text>
<text x="122.6" y="110.5">16</text>
<text x="100.6" y="114.4">PB3(MOSI/OC2)</text>
<text x="106" y="117.1">PB4(MISO)</text>
<text x="107.1" y="119.9">PB5(SCK)</text>
<text x="122.6" y="118.7">19</text>
<text x="122.6" y="116">18</text>
<text x="34.3" y="123.9" transform="rotate(-90 34.3 123.9)">GND</text>
<text x="37" y="123.3" transform="rotate(-90 37 123.3)">S</text>
<text x="37" y="121.7" transform="rotate(-90 37 121.7)">CL</text>
<text x="39.7" y="123.5" transform="rotate(-90 39.7 123.5)">SDA</text>
<text x="42.4" y="123.6" transform="rotate(-90 42.4 123.6)">VCC</text>
<text x="77.8" y="143">1</text>
<text x="178.1" y="140.3">3</text>
<text x="184.7" y="138.2" transform="rotate(-90 184.7 138.2)">8</text>
<text x="190.9" y="143">1</text>
<text x="77.8" y="145.7">2</text>
<text x="77.8" y="148.4">3</text>
<text x="82" y="144.2">GND</text>
<text x="82" y="146.9">VCC</text>
<text x="82" y="149.6">CONTR</text>
<text x="178.1" y="145.7">2</text>
<text x="184.7" y="149.9" transform="rotate(-90 184.7 149.9)">4</text>
<text x="77.8" y="151.2">4</text>
<text x="77.8" y="153.9">5</text>
<text x="82" y="152.3">RS</text>
<text x="82" y="155.1">R/W</text>
<text x="251.2" y="151.2">5</text>
<text x="264" y="153.9">7</text>
<text x="77.8" y="156.6">6</text>
<text x="77.8" y="159.3">7</text>
<text x="77.8" y="162">8</text>
<text x="82" y="157.8">E</text>
<text x="82" y="160.5">D0</text>
<text x="251.2" y="156.6">6</text>
<text x="76.6" y="167.4">10</text>
<text x="77.8" y="164.7">9</text>
<text x="82" y="163.2">D1</text>
<text x="82" y="165.9">D2</text>
<text x="76.6" y="172.8">12</text>
<text x="76.7" y="170.1">11</text>
<text x="82" y="168.6">D3</text>
<text x="82" y="171.3">D4</text>
<text x="19.5" y="174.8" transform="rotate(-90 19.5 174.8)">1</text>
<text x="22.2" y="174.8" transform="rotate(-90 22.2 174.8)">2</text>
<text x="76.6" y="175.5">13</text>
<text x="76.6" y="178.2">14</text>
<text x="82" y="174">D5</text>
<text x="82" y="176.7">D6</text>
<text x="82" y="179.4">D7</text>
<text x="76.6" y="180.9">15</text>
<text x="76.6" y="183.6">16</text>
<text x="82" y="182.1">NC</text>
<text x="82" y="184.8">NC</text>
</g>
<g font-size="2.3" fill="#c90d0c">
<text x="100.6" y="171.7" transform="rotate(-90 100.6 171.7)">L</text>
<text x="100.6" y="170.5" transform="rotate(-90 100.6 170.5)">CD DISPLAY 16x2</text>
</g>
<g font-size="1.9" fill="#c90d0c">
<text x="38.2" y="32" transform="rotate(-90 38.2 32)">+</text>
<text x="92.4" y="32" transform="rotate(-90 92.4 32)">+</text>
<text x="260.3" y="86.1" transform="rotate(-90 260.3 86.1)">+</text>
</g>
</svg>
